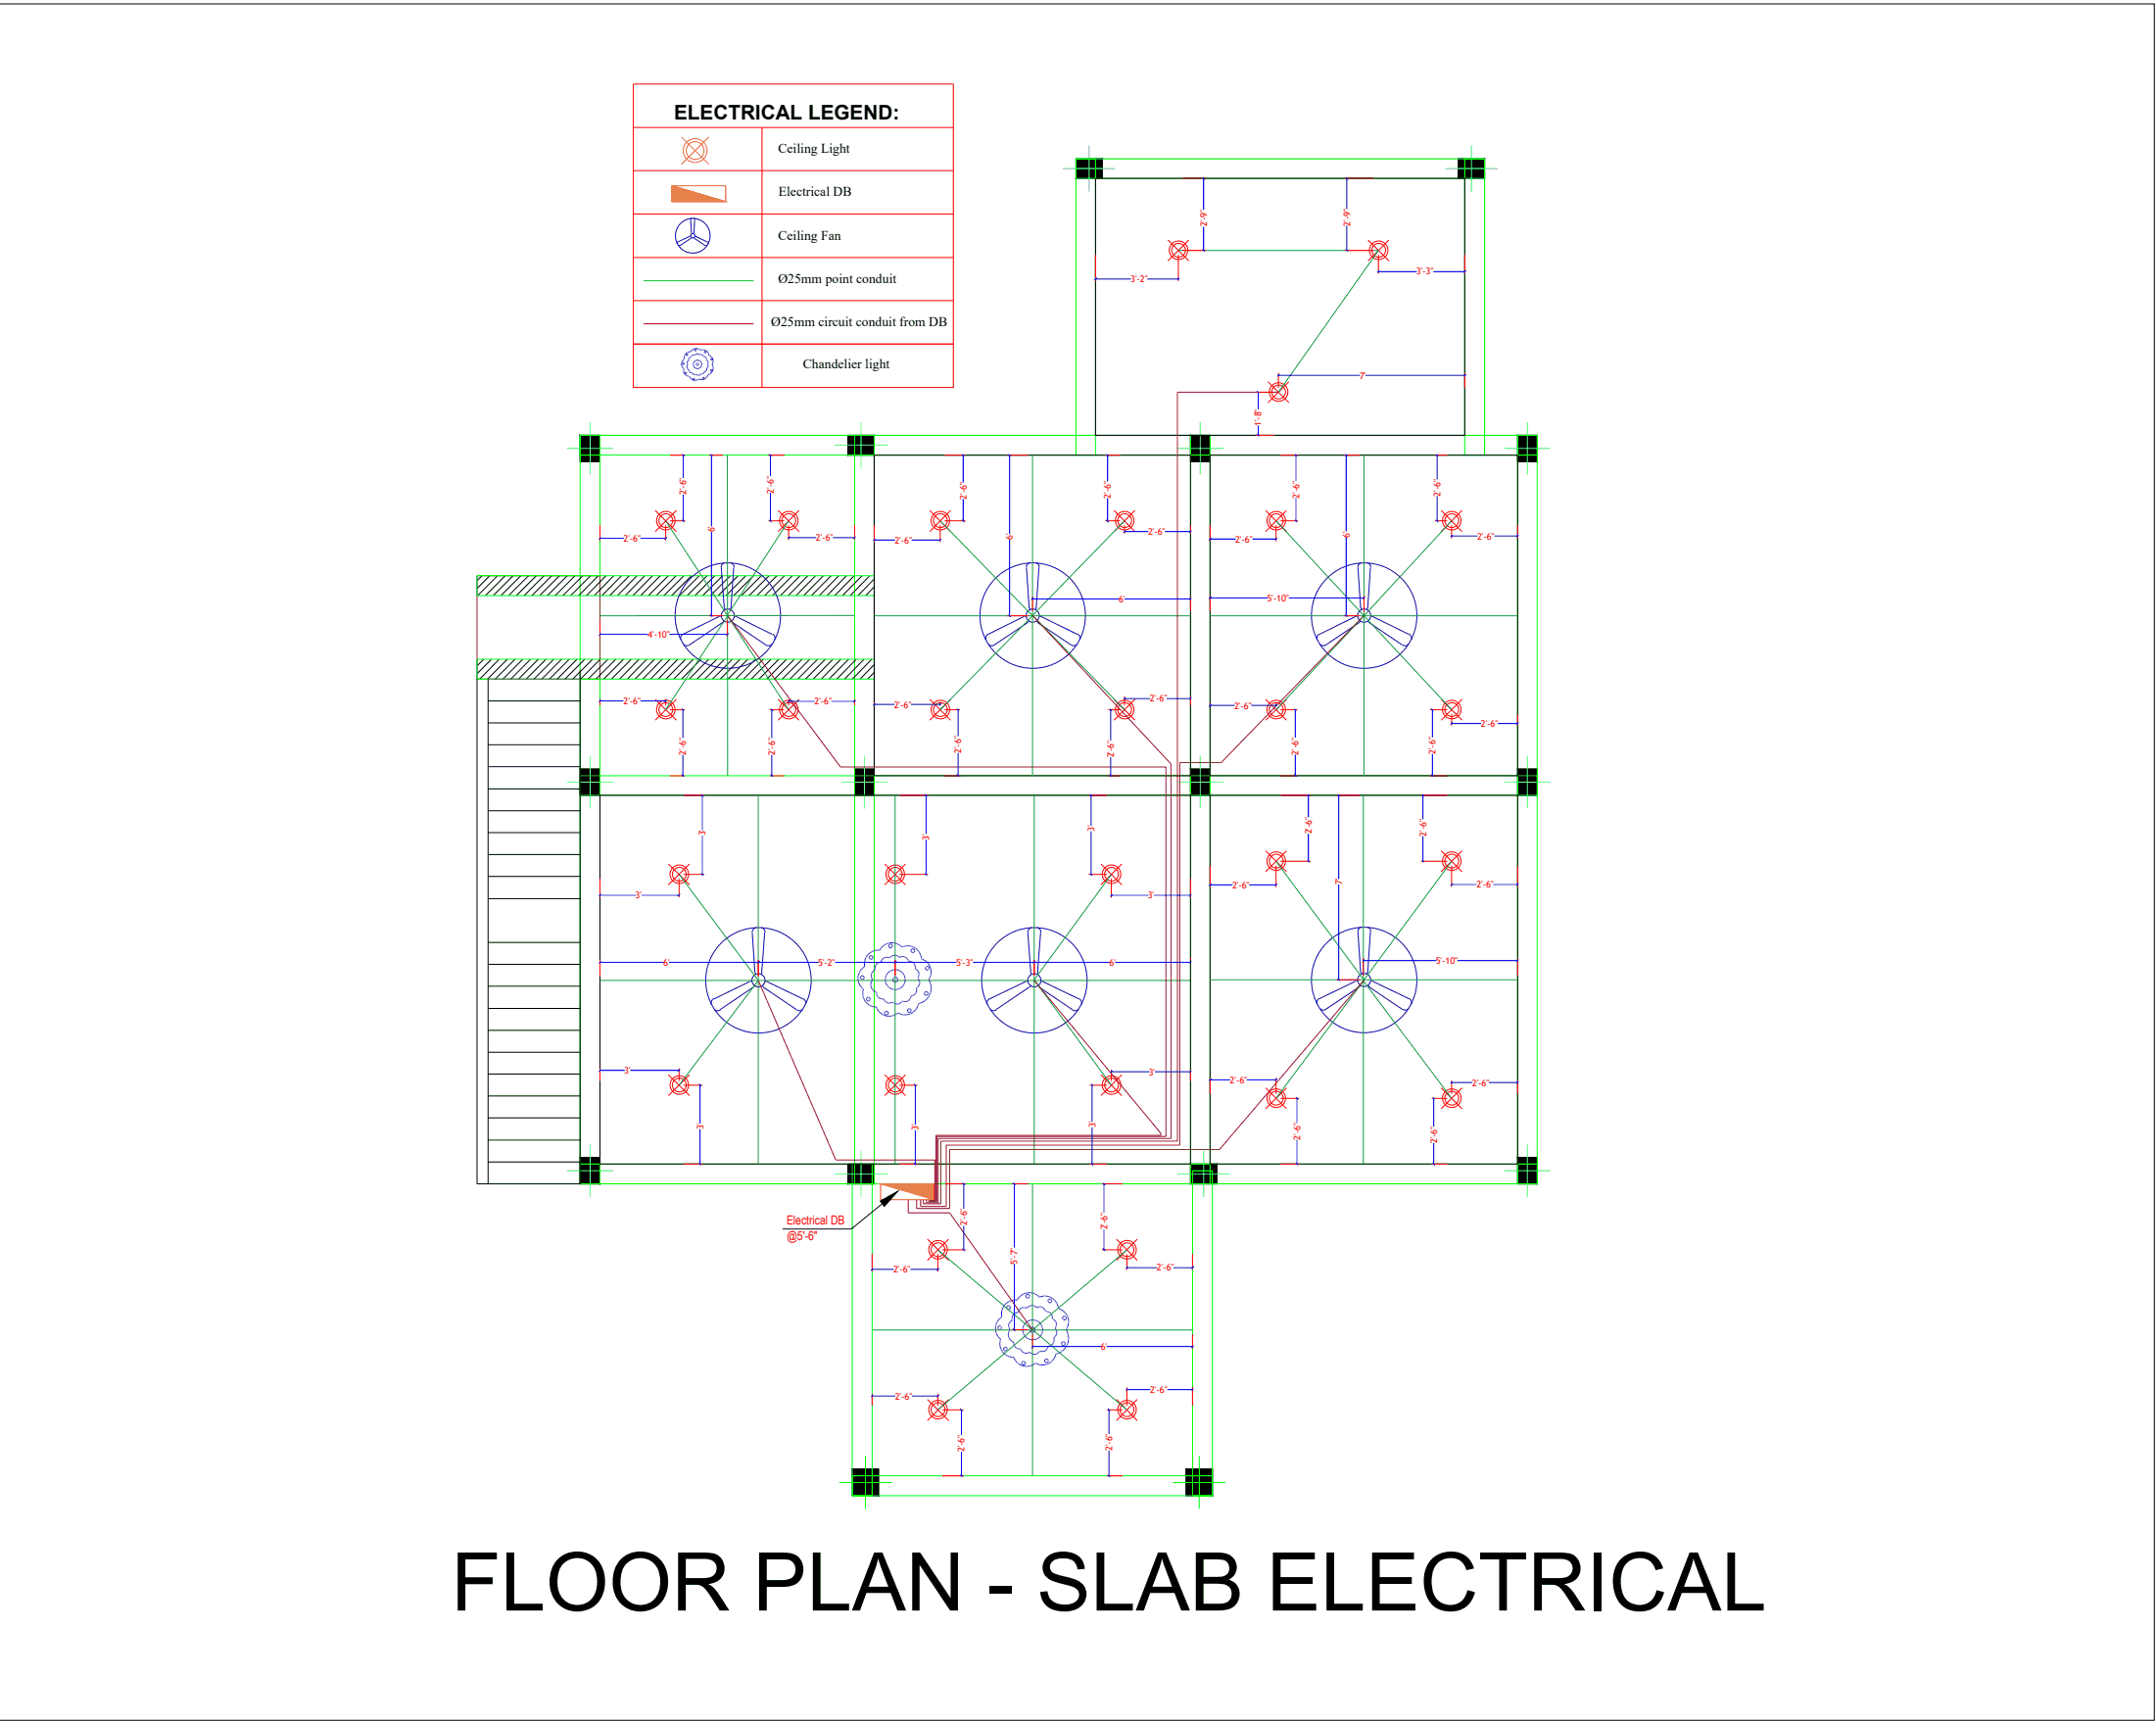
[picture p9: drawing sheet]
<svg xmlns="http://www.w3.org/2000/svg" width="135mm" height="108mm" viewBox="0 0 135 108" stroke-linecap="round" stroke-linejoin="round" font-family="sans-serif">
<!-- layer: 0 -->
<g fill="#000" stroke="#000" stroke-width=".06">
<path d="M67.6 11.2h1.7v-1.2zM67.6 10h1.7l-1.7 1.2z"/>
<path d="M91.6 11.2h1.7v-1.2zM91.6 10h1.7l-1.7 1.2z"/>
<path d="M36.4 27.4l1.3 1.6v-1.6zM36.4 27.4l1.3 1.6h-1.3z"/>
<path d="M53.3 28.6h1.6v-1.2zM53.3 27.4h1.6l-1.6 1.2z"/>
<path d="M74.8 27.4l1.2 1.6v-1.6zM74.8 27.4l1.2 1.6h-1.2z"/>
<path d="M95.4 27.4l1.2 1.6v-1.6zM95.4 27.4l1.2 1.6h-1.2z"/>
<path d="M36.4 48.3l1.3 1.7v-1.7zM36.4 48.3l1.3 1.7h-1.3z"/>
<path d="M53.7 48.3l1.2 1.7v-1.7zM53.7 48.3l1.2 1.7h-1.2z"/>
<path d="M74.8 48.3l1.2 1.7v-1.7zM74.8 48.3l1.2 1.7h-1.2z"/>
<path d="M95.4 48.3l1.2 1.7v-1.7zM95.4 48.3l1.2 1.7h-1.2z"/>
<path d="M36.4 72.8l1.3 1.6v-1.6zM36.4 72.8l1.3 1.6h-1.3z"/>
<path d="M53.3 74.4h1.6v-1.2zM53.3 73.2h1.6l-1.6 1.2z"/>
<path d="M74.8 74.4h1.7v-1.2zM74.8 73.2h1.7l-1.7 1.2z"/>
<path d="M95.4 72.8l1.2 1.6v-1.6zM95.4 72.8l1.2 1.6h-1.2z"/>
<path d="M53.6 92.3l1.6 1.7v-1.7zM53.6 92.3l1.6 1.7h-1.6z"/>
<path d="M74.5 92.3l1.7 1.7v-1.7zM74.5 92.3l1.7 1.7h-1.7z"/>
</g>
<g fill="none" stroke="#000" stroke-width=".06">
<path d="M0 .2h135.4v107.9h-135.4M67.6 10h1.7v1.2h-1.7zM68.8 11.2h23.2v16.2h-23.2zM91.6 10h1.7v1.2h-1.7zM36.4 27.4h1.3v1.6h-1.3zM53.3 27.4h1.6v1.2h-1.6zM54.9 28.6h19.9v20.2h-19.9zM74.8 27.4h1.2v1.6h-1.2zM76 28.6h19.4v20.2h-19.4zM95.4 27.4h1.2v1.6h-1.2zM30 42.7v31.7h6.4M30.7 42.7v31.7"/>
<path d="M30.7 59.2h5.7M30.7 56.5h5.7M30.7 55.1h5.7M30.7 53.7h5.7M30.7 52.3h5.7M30.7 51h5.7M30.7 49.6h5.7M30.7 48.2h5.7M30.7 46.8h5.7M30.7 45.4h5.7M30.7 44.1h5.7M36.4 48.3h1.3v1.7h-1.3z"/>
<path d="M36.4 42.1v32.3M37.7 50h37.1v23.2h-37.1zM53.7 48.3h1.2v1.7h-1.2zM74.8 48.3h1.2v1.7h-1.2zM76 50h19.4v23.2h-19.4zM95.4 48.3h1.2v1.7h-1.2zM30.7 73h5.7M30.7 71.7h5.7M30.7 70.3h5.7M30.7 68.9h5.7M30.7 67.5h5.7M30.7 66.1h5.7"/>
<path d="M30.7 64.8h5.7M30.7 63.4h5.7M30.7 62h5.7M30.7 60.6h5.7M36.4 72.8h1.3v1.6h-1.3zM53.3 73.2h1.6v1.2h-1.6zM74.8 73.2h1.7v1.2h-1.7zM95.4 72.8h1.2v1.6h-1.2zM53.6 92.3h1.6v1.7h-1.6zM74.5 92.3h1.7v1.7h-1.7z"/>
</g>
<g fill="none" stroke="#0ff" stroke-width=".06">
<path d="M66.8 10.6h3.3M68.4 9.2v2.9M90.8 10.6h3.3M92.5 9.2v2.9M35.6 28.2h2.9M37.1 26.5v3.3M52.5 28h3.3M54.1 26.5v2.9M74 28.2h2.9M75.4 26.5v3.3M94.5 28.2h2.9M96 26.5v3.3"/>
<path d="M35.6 49.2h2.9M37.1 47.5v3.3M52.9 49.2h2.9M54.3 47.5v3.3M74 49.2h2.9M75.4 47.5v3.3M94.5 49.2h2.9M96 47.5v3.3M35.6 73.6h2.9M37.1 71.9v3.3M52.5 73.8h3.3M54.1 72.3v2.9"/>
<path d="M74 73.8h3.3M75.6 72.3v2.9M94.5 73.6h2.9M96 71.9v3.3"/>
</g>
<g fill="none" stroke="#0f0" stroke-width=".06">
<path d="M67.6 10h25.7v1.2h-25.7zM67.6 10h1.2v18.6h-1.2zM92 10h1.3v18.6h-1.3zM30 36.2h24.9v1.2h-24.9zM36.4 27.4h1.3v47h-1.3zM36.4 27.4h60.2v1.2h-60.2zM53.7 27.4h1.2v47h-1.2zM74.8 27.4h1.2v47h-1.2zM95.4 27.4h1.2v47h-1.2zM30 41.4h24.9v1.3h-24.9zM36.4 48.8h60.2v1.2h-60.2zM36.4 73.2h60.2v1.2h-60.2z"/>
<path d="M53.6 73.2h1.2v20.8h-1.2zM74.9 73.6h1.3v20.4h-1.3zM52.7 93.2h3.3M53.6 92.8h22.6v1.2h-22.6zM54.4 91.5v3.3M73.7 93.2h3.3M75.4 91.5v3.3"/>
</g>
<path d="M30 36.2h7.7v6.5h-7.7zM45.7 38.7l7.1 9.5h20.5v23.2h-14.4v4.1h-.5v-.1M64.9 38.7l8.7 9.3v23.6h-14.7v4h-.7v-.2M80.3 24.7h-6.3v47h-14.9v4h-1.1v-.3M85.7 38.7l-9 9.2h-2.6v24.1h-14.6v3.8h-1.7v-.4M47.6 61.6l4.9 11.3h6.2v2.6l-.2-.1M57.1 75.4v.8h2.6l5.2 7.4M65 61.6l7.9 9.6v.2h-14.1v4.1h-.4v-.1M85.7 61.6l-9.1 10.7h-16.9v3.7h-2.1v-.6" fill="none" stroke="#991b1e" stroke-width=".06"/>
<!-- layer: hatch -->
<g fill="none" stroke="#000" stroke-width=".06">
<path d="M30.3 36.2l-.3 .3M30.8 36.2l-.8 .8M31.3 36.2l-1.3 1.2M31.7 36.2l-1.2 1.2M32.2 36.2l-1.2 1.2M32.7 36.2l-1.2 1.2M33.2 36.2l-1.2 1.2M33.7 36.2l-1.3 1.2M34.2 36.2l-1.3 1.2M34.7 36.2l-1.3 1.2M35.2 36.2l-1.3 1.2M35.6 36.2l-1.2 1.2"/>
<path d="M36.1 36.2l-1.2 1.2M36.6 36.2l-1.2 1.2M37.1 36.2l-1.2 1.2M37.6 36.2l-1.2 1.2M38.1 36.2l-1.2 1.2M38.6 36.2l-1.3 1.2M39.1 36.2l-1.3 1.2M39.5 36.2l-1.2 1.2M40 36.2l-1.2 1.2M40.5 36.2l-1.2 1.2M41 36.2l-1.2 1.2M41.5 36.2l-1.2 1.2"/>
<path d="M42 36.2l-1.3 1.2M42.5 36.2l-1.3 1.2M43 36.2l-1.3 1.2M43.5 36.2l-1.3 1.2M43.9 36.2l-1.2 1.2M44.4 36.2l-1.2 1.2M44.9 36.2l-1.2 1.2M45.4 36.2l-1.2 1.2M45.9 36.2l-1.3 1.2M46.4 36.2l-1.3 1.2M46.9 36.2l-1.3 1.2M47.3 36.2l-1.2 1.2"/>
<path d="M47.8 36.2l-1.2 1.2M48.3 36.2l-1.2 1.2M48.8 36.2l-1.2 1.2M49.3 36.2l-1.3 1.2M49.8 36.2l-1.3 1.2M50.3 36.2l-1.3 1.2M50.8 36.2l-1.3 1.2M51.2 36.2l-1.2 1.2M51.7 36.2l-1.2 1.2M52.2 36.2l-1.2 1.2M52.7 36.2l-1.2 1.2M53.2 36.2l-1.2 1.2"/>
<path d="M53.7 36.2l-1.2 1.2M54.2 36.2l-1.3 1.2M54.7 36.2l-1.3 1.2M54.9 36.4l-1 1M54.9 36.9l-.5 .5M54.9 37.4h.1M30.4 41.4l-.4 .5M30.9 41.4l-.9 .9M31.4 41.4l-1.3 1.3M31.9 41.4l-1.3 1.3M32.4 41.4l-1.3 1.3M32.9 41.4l-1.3 1.3"/>
<path d="M33.3 41.4l-1.2 1.3M33.8 41.4l-1.2 1.3M34.3 41.4l-1.2 1.3M34.8 41.4l-1.3 1.3M35.3 41.4l-1.3 1.3M35.8 41.4l-1.3 1.3M36.3 41.4l-1.3 1.3M36.7 41.4l-1.2 1.3M37.2 41.4l-1.2 1.3M37.7 41.4l-1.2 1.3M38.2 41.4l-1.2 1.3M38.7 41.4l-1.3 1.3"/>
<path d="M39.2 41.4l-1.3 1.3M39.7 41.4l-1.3 1.3M40.2 41.4l-1.3 1.3M40.6 41.4l-1.2 1.3M41.1 41.4l-1.2 1.3M41.6 41.4l-1.2 1.3M42.1 41.4l-1.2 1.3M42.6 41.4l-1.2 1.3M43.1 41.4l-1.3 1.3M43.6 41.4l-1.3 1.3M44 41.4l-1.2 1.3M44.5 41.4l-1.2 1.3"/>
<path d="M45 41.4l-1.2 1.3M45.5 41.4l-1.2 1.3M46 41.4l-1.2 1.3M46.5 41.4l-1.2 1.3M47 41.4l-1.3 1.3M47.5 41.4l-1.3 1.3M48 41.4l-1.3 1.3M48.5 41.4l-1.3 1.3M48.9 41.4l-1.2 1.3M49.4 41.4l-1.2 1.3M49.9 41.4l-1.2 1.3M50.4 41.4l-1.3 1.3"/>
<path d="M50.9 41.4l-1.3 1.3M51.4 41.4l-1.3 1.3M51.9 41.4l-1.3 1.3M52.3 41.4l-1.2 1.3M52.8 41.4l-1.2 1.3M53.3 41.4l-1.2 1.3M53.8 41.4l-1.2 1.3M54.3 41.4l-1.2 1.3M54.8 41.4l-1.2 1.3M54.9 41.8l-.9 .9M54.9 42.3l-.4 .4"/>
</g>
<!-- layer: 0 -->
<path d="M30.7 42.7h5.7" fill="none" stroke="#636466" stroke-width=".06"/>
<!-- layer: Fan -->
<g fill="none" stroke="#0000b8" stroke-width=".06">
<path d="M42.6 15.4h.1M43.4 13.8l.1 .9M43.4 14.8l-.8 .4v.1M43.4 15l-.7 .4M43.5 14.9l-.1 .1M43.5 14.7h.1M43.5 13.7l-.1 .1M43.6 13.7l.1 .1M43.6 14.7h.1M43.6 14.9l.7 .5M43.6 13.8v.9M43.7 14.8h.1"/>
<path d="M43.7 14.9l.8 .3v.1M44.4 15.4h-.1M42.9 39.9h-.1v.3M45.2 38.7l-2.3 1.2M45.3 38.7h-.1M45.4 39.1l-2.1 1.4M45.5 39l-.1 .1M45.5 38.2l.1 .1M45.6 35.4h-.2l-.1 .3 .2 2.5M45.9 35.4h.1l.1 .3-.2 2.5M45.9 38.2v.1M46 39v.1"/>
<path d="M46 39.1l2.1 1.4M46.1 38.7h.2M46.2 38.7l2.3 1.2M48.5 39.9h.2v.3M62.1 39.9h-.1v.3M64.3 38.7l-2.2 1.2M64.5 38.7h-.1M64.6 39l-2.1 1.5M64.7 38.2v.1M64.7 35.4h-.1l-.1 .3 .2 2.5M65.1 35.4h.1l.1 .3M65.1 38.2l-.1 .1"/>
<path d="M65.2 39v.1M65.2 39.1l2.1 1.4M65.3 35.7l-.2 2.5M65.3 38.7h.1M65.4 38.7l2.3 1.2M67.7 39.9h.1v.3M82.9 39.9h-.1v.3M85.2 38.7l-2.3 1.2M85.3 38.7h-.1M85.5 39l-2.2 1.5M85.5 38.2l.1 .1M85.6 35.4h-.2l-.1 .3 .2 2.5"/>
<path d="M85.9 35.4h.1l.1 .3M85.9 38.2v.1M86 39v.1M86 39.1l2.1 1.4M86.1 35.7l-.2 2.5M86.1 38.7h.2M86.2 38.7l2.3 1.2h.1l.1 .3M42.9 40.5l.3 .1 .1-.1M47.5 58.3l-.1 .1-.1 .2 .1 2.5M47.8 58.3l.2 .1 .1 .2-.2 2.5M48.5 40.5l-.2 .1-.2-.1M62.1 40.5l.3 .1 .1-.1"/>
<path d="M64.8 58.3l-.2 .2v.1l.2 2.6M65.2 58.3l.1 .1 .1 .2M65.4 58.6l-.2 2.5M67.7 40.5l-.3 .1-.1-.1M82.9 40.5l.3 .1 .1-.1M85.3 58.6l.3 2.6M85.6 58.3h-.2l-.1 .3M85.9 58.3h.1l.1 .3M86.1 58.6l-.2 2.6M88.5 40.5l-.2 .1-.2-.1M44.9 63.4l.2 .1h.2M47.2 61.7l-2.4 1.1-.1 .1v.2"/>
<path d="M47.4 61.9l-2.2 1.6M47.5 61.1v.1M47.9 61.1l-.1 .1M47.9 61.9l.1 .2 2.1 1.4h.1l.3-.1M48.1 61.7l2.4 1.1 .1 .1v.2M62.2 62.8l-.1 .1-.1 .2M64.5 61.7l-2.3 1.1M64.6 61.7h-.1M64.7 62.1l-2.1 1.4h-.1l-.3-.1M64.7 61.9v.2M65.2 61.1v.1M65.3 61.9v.2l2.1 1.4h.1l.3-.1"/>
<path d="M65.4 61.7l2.4 1.1 .1 .1v.2M82.9 62.8h-.1v.3M82.9 63.4l.3 .1 .1-.1M85.2 61.7l-2.3 1.1M85.3 61.6h-.1M85.5 61.9l-2.2 1.6M86 61.9v.1M86 62l2.1 1.5M86.1 61.6h.2M86.2 61.7l2.3 1.1h.1l.1 .3M88.5 63.4l-.2 .1-.2-.1"/>
<circle cx="43.5" cy="14.8" r="1.09"/>
<circle cx="43.5" cy="14.8" r=".14"/>
<circle cx="45.7" cy="38.7" r="3.3"/>
<circle cx="45.7" cy="38.7" r=".41"/>
<circle cx="64.9" cy="38.7" r="3.3"/>
<circle cx="64.9" cy="38.7" r=".41"/>
<circle cx="85.7" cy="38.7" r="3.3"/>
<circle cx="85.7" cy="38.7" r=".41"/>
<circle cx="47.7" cy="61.6" r="3.3"/>
<circle cx="47.7" cy="61.6" r=".41"/>
<circle cx="65" cy="61.6" r="3.3"/>
<circle cx="65" cy="61.6" r=".41"/>
<circle cx="85.7" cy="61.6" r="3.3"/>
<circle cx="85.7" cy="61.6" r=".41"/>
</g>
<!-- layer: ELECTRICAL LAYOUT -->
<g fill="none" stroke="#7f00ff" stroke-width=".06">
<path d="M43 23.2a.37 .37 0 0 0 .3 .5 .37 .37 0 0 0 .6 .1 .38 .38 0 0 0 .6-.2M43.2 22.9a.22 .22 0 0 0 .1 .4l.1 .1 .3 .1M43.3 22.7l-.1 .1v.1M44 22.3l-.2-.1-.3 .1-.2 .2v.2M44 22.3h.1l.1 .1M44 23.5l-.1 .1-.1-.1M44.2 22.4l.1 .1 .1 .1M44.4 22.6l.1 .1v.2M44.4 23.1v.2l-.2 .2h-.2M44.4 22.9l.1 .1-.1 .1M44.5 22.3a.37 .37 0 0 0-.5-.3 .37 .37 0 0 0-.6 .1 .39 .39 0 0 0-.4 .5 .38 .38 0 0 0 0 .6M44.5 22.3a.37 .37 0 0 1 .2 .6 .43 .43 0 0 1-.2 .7"/>
<path d="M55.3 59.7a.86 .86 0 0 0-1 1.1M56.7 59.5a.86 .86 0 0 0-1.4 .2M56.7 59.5a.86 .86 0 0 1 1.2 .7M54.3 62.2a.86 .86 0 0 0 .8 1.1M54.3 60.8a.86 .86 0 0 0-.1 1.4M54.8 61.6a.5 .5 0 0 0 .3 .8M55 61a.37 .37 0 0 0-.2 .6M55.1 62.4a.36 .36 0 0 0 .4 .4 .37 .37 0 0 0 .6 .2M55.9 60.2a.37 .37 0 0 0-.5 .3 .37 .37 0 0 0-.4 .5M55.9 60.2a.37 .37 0 0 1 .6 0 .36 .36 0 0 1 .6 .2 .38 .38 0 0 1 .4 .5M56.7 62.9a.37 .37 0 0 1-.6 .1M57.5 60.9a.37 .37 0 0 1 .2 .6"/>
<path d="M57.7 61.5a.37 .37 0 0 1-.1 .6 .38 .38 0 0 1-.4 .5 .37 .37 0 0 1-.5 .3M57.9 60.3a.86 .86 0 0 1 .4 1.3M58.4 61.6a1.01 1.01 0 0 1-.7 1.5 .86 .86 0 0 1-1.3 .6 .86 .86 0 0 1-1.3-.4M63.5 83.6a.49 .49 0 0 0 .2 .8 .38 .38 0 0 0 .4 .4 .38 .38 0 0 0 .6 .2 .37 .37 0 0 0 .6-.1M64.5 82.2a.37 .37 0 0 0-.5 .3 .37 .37 0 0 0-.4 .5 .39 .39 0 0 0-.1 .6M64.5 82.2a.37 .37 0 0 1 .6 0 .36 .36 0 0 1 .6 .2 .38 .38 0 0 1 .4 .5 .37 .37 0 0 1 .2 .6 .39 .39 0 0 1-.1 .6M65.3 81.5a.86 .86 0 0 0-1.4 .2 .86 .86 0 0 0-1 1.1M65.3 81.5a.86 .86 0 0 1 1.2 .8 .85 .85 0 0 1 .5 1.3 1.01 1.01 0 0 1-.7 1.5 .86 .86 0 0 1-1.2 .6 .86 .86 0 0 1-1.4-.4 .87 .87 0 0 1-.8-1.1 .86 .86 0 0 1 .1-1.4M65.8 84.6a.37 .37 0 0 1-.5 .3M66.2 84.1a.37 .37 0 0 1-.3 .5"/>
<circle cx="42.9" cy="22.9" r=".05"/>
<circle cx="43.1" cy="23.5" r=".05"/>
<circle cx="43.2" cy="22.3" r=".05"/>
<circle cx="43.6" cy="23.8" r=".05"/>
<circle cx="43.7" cy="22" r=".05"/>
<circle cx="43.8" cy="22.9" r=".26"/>
<circle cx="43.8" cy="22.9" r=".07"/>
<circle cx="44.2" cy="23.8" r=".05"/>
<circle cx="44.3" cy="22.1" r=".05"/>
<circle cx="44.7" cy="23.3" r=".05"/>
<circle cx="44.7" cy="22.6" r=".05"/>
<circle cx="56" cy="59.5" r=".12"/>
<circle cx="57.4" cy="59.8" r=".12"/>
<circle cx="54.2" cy="61.5" r=".12"/>
<circle cx="54.6" cy="62.8" r=".12"/>
<circle cx="54.7" cy="60.2" r=".12"/>
<circle cx="55.7" cy="63.7" r=".12"/>
<circle cx="56.3" cy="61.6" r=".62"/>
<circle cx="56.3" cy="61.6" r=".16"/>
<circle cx="57.1" cy="63.5" r=".12"/>
<circle cx="58.2" cy="62.4" r=".12"/>
<circle cx="58.3" cy="60.9" r=".12"/>
<circle cx="62.8" cy="83.5" r=".12"/>
<circle cx="63.2" cy="84.8" r=".12"/>
<circle cx="63.4" cy="82.2" r=".12"/>
<circle cx="64.3" cy="85.7" r=".12"/>
<circle cx="64.6" cy="81.5" r=".12"/>
<circle cx="64.9" cy="83.6" r=".62"/>
<circle cx="64.9" cy="83.6" r=".16"/>
<circle cx="65.8" cy="85.5" r=".12"/>
<circle cx="66" cy="81.8" r=".12"/>
<circle cx="66.8" cy="84.5" r=".12"/>
<circle cx="66.9" cy="82.8" r=".12"/>
</g>
<!-- layer: Light -->
<g fill="none" stroke="#f8991e" stroke-width=".06">
<path d="M42.8 8.6l1.7 1.7M44.5 8.6l-1.7 1.7"/>
<circle cx="43.7" cy="9.5" r=".75"/>
<circle cx="43.7" cy="9.5" r=".56"/>
</g>
<!-- layer: Fan -->
<path d="M39.8 5.3h20.1v19.1h-20.1zM39.8 10.7h20.1M39.8 13.5h20.1M39.8 16.2h20.1M39.8 18.9h20.1M39.8 8h20.1M47.9 8v16.4M39.8 21.6h20.1" fill="none" stroke="#f00" stroke-width=".06"/>
<!-- layer: point conduit -->
<path d="M40.4 17.6h6.9" fill="none" stroke="#00b800" stroke-width=".06"/>
<!-- layer: circuit conduit -->
<path d="M40.4 20.4h6.9" fill="none" stroke="#b80000" stroke-width=".06"/>
<!-- layer: El.-DB -->
<g fill="#ff7f00" stroke="#ff7f00" stroke-width=".06">
<path d="M42.2 11.7l3.4 1h-3.4z"/>
<path d="M55.3 74.4h3.4v1z"/>
</g>
<path d="M42.2 11.7h3.4v1h-3.4zM42.2 11.7l3.4 1M55.3 74.4h3.4v1h-3.4z" fill="none" stroke="#ff7f00" stroke-width=".06"/>
<!-- layer: electrical -->
<g fill="none" stroke="#f00" stroke-width=".06">
<path d="M73.4 15.1l1.3 1.3M74.7 15.1l-1.3 1.3M86 15.1l1.3 1.3M87.3 15.1l-1.3 1.3M41.2 32.1l1.3 1.3M42.5 32.1l-1.3 1.3M48.9 32.1l1.3 1.3M50.2 32.1l-1.3 1.3M58.4 32.1l1.3 1.3M59.7 32.1l-1.3 1.3M70 32.1l1.3 1.3M71.3 32.1l-1.3 1.3"/>
<path d="M79.5 32.1l1.3 1.3M79.7 24l1.3 1.3M80.8 32.1l-1.3 1.3M81 24l-1.3 1.3M90.6 32.1l1.3 1.3M91.9 32.1l-1.3 1.3M41.2 44l1.3 1.3M42 54.3l1.3 1.3M42.5 44l-1.3 1.3M43.3 54.3l-1.3 1.3M48.9 44l1.3 1.3M50.2 44l-1.3 1.3"/>
<path d="M55.6 54.3l1.3 1.3M56.9 54.3l-1.3 1.3M58.4 44l1.3 1.3M59.7 44l-1.3 1.3M69.2 54.3l1.3 1.3M70 44l1.3 1.3M70.5 54.3l-1.3 1.3M71.3 44l-1.3 1.3M79.5 44l1.3 1.3M79.5 53.5l1.3 1.3M80.8 44l-1.3 1.3M80.8 53.5l-1.3 1.3"/>
<path d="M90.6 44l1.3 1.3M90.6 53.5l1.3 1.3M91.9 44l-1.3 1.3M91.9 53.5l-1.3 1.3M42 67.6l1.3 1.3M43.3 67.6l-1.3 1.3M55.6 67.6l1.3 1.3M56.9 67.6l-1.3 1.3M58.3 77.9l1.3 1.3M59.6 77.9l-1.3 1.3M69.2 67.6l1.3 1.3M70.1 77.9l1.4 1.3"/>
<path d="M70.5 67.6l-1.3 1.3M71.5 77.9l-1.4 1.3M79.5 68.4l1.3 1.3M80.8 68.4l-1.3 1.3M90.6 68.4l1.3 1.3M91.9 68.4l-1.3 1.3M58.3 88l1.3 1.3M59.6 88l-1.3 1.3M70.1 88l1.4 1.3M71.5 88l-1.4 1.3"/>
<circle cx="74.1" cy="15.7" r=".43"/>
<circle cx="74.1" cy="15.7" r=".58"/>
<circle cx="86.6" cy="15.7" r=".43"/>
<circle cx="86.6" cy="15.7" r=".58"/>
<circle cx="41.8" cy="32.7" r=".43"/>
<circle cx="41.8" cy="32.7" r=".58"/>
<circle cx="49.6" cy="32.7" r=".43"/>
<circle cx="49.6" cy="32.7" r=".58"/>
<circle cx="59.1" cy="32.7" r=".43"/>
<circle cx="59.1" cy="32.7" r=".58"/>
<circle cx="70.7" cy="32.7" r=".43"/>
<circle cx="70.7" cy="32.7" r=".58"/>
<circle cx="80.2" cy="32.7" r=".43"/>
<circle cx="80.2" cy="32.7" r=".58"/>
<circle cx="80.3" cy="24.6" r=".43"/>
<circle cx="80.3" cy="24.6" r=".58"/>
<circle cx="91.2" cy="32.7" r=".43"/>
<circle cx="91.2" cy="32.7" r=".58"/>
<circle cx="41.8" cy="44.6" r=".43"/>
<circle cx="41.8" cy="44.6" r=".58"/>
<circle cx="42.7" cy="55" r=".43"/>
<circle cx="42.7" cy="55" r=".58"/>
<circle cx="49.6" cy="44.6" r=".43"/>
<circle cx="49.6" cy="44.6" r=".58"/>
<circle cx="56.3" cy="55" r=".43"/>
<circle cx="56.3" cy="55" r=".58"/>
<circle cx="59.1" cy="44.6" r=".43"/>
<circle cx="59.1" cy="44.6" r=".58"/>
<circle cx="69.8" cy="55" r=".43"/>
<circle cx="69.8" cy="55" r=".58"/>
<circle cx="70.7" cy="44.6" r=".43"/>
<circle cx="70.7" cy="44.6" r=".58"/>
<circle cx="80.2" cy="54.1" r=".43"/>
<circle cx="80.2" cy="44.6" r=".43"/>
<circle cx="80.2" cy="54.1" r=".58"/>
<circle cx="80.2" cy="44.6" r=".58"/>
<circle cx="91.2" cy="44.6" r=".43"/>
<circle cx="91.2" cy="54.1" r=".43"/>
<circle cx="91.2" cy="44.6" r=".58"/>
<circle cx="91.2" cy="54.1" r=".58"/>
<circle cx="42.7" cy="68.2" r=".43"/>
<circle cx="42.7" cy="68.2" r=".58"/>
<circle cx="56.3" cy="68.2" r=".43"/>
<circle cx="56.3" cy="68.2" r=".58"/>
<circle cx="58.9" cy="78.6" r=".43"/>
<circle cx="58.9" cy="78.6" r=".58"/>
<circle cx="69.8" cy="68.2" r=".43"/>
<circle cx="69.8" cy="68.2" r=".58"/>
<circle cx="70.8" cy="78.6" r=".43"/>
<circle cx="70.8" cy="78.6" r=".58"/>
<circle cx="80.2" cy="69" r=".43"/>
<circle cx="80.2" cy="69" r=".58"/>
<circle cx="91.2" cy="69" r=".43"/>
<circle cx="91.2" cy="69" r=".58"/>
<circle cx="58.9" cy="88.6" r=".43"/>
<circle cx="58.9" cy="88.6" r=".58"/>
<circle cx="70.8" cy="88.6" r=".43"/>
<circle cx="70.8" cy="88.6" r=".58"/>
</g>
<!-- layer: 0 -->
<g fill="none" stroke="#139b48" stroke-width=".06">
<path d="M74 15.7h12.6M86.6 15.7l-6.3 9M41.8 32.7l3.9 6-3.9 5.9M45.7 28.6v20.2M49.6 32.7l-3.9 6 3.9 5.9M53.7 38.7h-16M54.9 38.7h19.9M59.1 32.7l5.8 6M64.9 28.6v20.2M64.9 38.7l-5.8 5.9M64.9 38.7l5.8 5.9M70.7 32.7l-5.8 6"/>
<path d="M76 38.7h19.4M80.2 32.7l5.5 6M85.7 28.6v20.2M85.7 38.7l-5.5 5.9M85.7 38.7l5.5 5.9M91.2 32.7l-5.5 6M42.7 55l4.9 6.6-4.9 6.6M47.6 50v23.2M56.2 50v23.2M65 50v23.2M69.8 55l-4.8 6.6 4.8 6.6M80.2 54.1l5.5 7.5-5.5 7.4"/>
<path d="M85.7 50v23.2M91.2 54.1l-5.5 7.6 5.5 7.3M37.7 61.6h37.1M58.9 78.6l6 5 5.9-5M64.9 74.4v18.4M76 61.6h19.4M54.8 83.6h20.1M58.9 88.6l6-5 5.9 5"/>
</g>
<!-- layer: EX-WALL -->
<path d="M55.3 75.5l1.1-.6-.8 .9z" fill="#000" stroke="#000" stroke-width=".06"/>
<path d="M55.4 75.7l-1.9 1.6h-4.3" fill="none" stroke="#000" stroke-width=".06"/>
<!-- layer: 0 -->
<g fill="none" stroke="#f00" stroke-width=".06">
<path d="M68.8 16v1.7M74 16v1.7M74.3 15.7h1.5M74.3 11.2h1.5M84.5 15.7h1.8M84.5 11.2h1.8M86.6 16v1.2M92 16v1.2M37.7 33v1M37.7 39v1M41.8 33v1M42.1 32.7h1"/>
<path d="M42.1 28.6h1M44.6 28.6h.8M44.6 38.7h.8M45.7 39v1M48.3 32.7h1M48.3 28.6h1M49.6 33v.9M53.7 33v.9M54.9 33v1.1M59.1 33v1.1M59.4 32.7h1.3M59.4 28.6h1.3"/>
<path d="M63.3 28.6h1.3M63.3 38.7h1.3M64.9 37.5v.9M69.4 32.7h1M69.4 28.6h1M70.7 33v.5M74.8 33v.5M74.8 37.5v.9M76 33v1M76 37.4v1M78.9 24.7h1.2M78.9 27.4h1.2"/>
<path d="M80.2 33v1M80.3 23.4v1M80.5 32.7h1.1M80.5 28.6h1.1M84.5 28.6h.9M84.5 38.7h.9M85.7 37.4v1.1M90.2 32.7h.7M90.2 28.6h.7M91.2 33v.8M92 23.4v1M95.4 33v.8"/>
<path d="M37.7 43.9v.4M37.7 55.2v1.2M41.8 43.9v.4M42.1 44.6h.9M42.1 48.8h.9M42.7 55.2v1.2M42.9 55h1.4M42.9 50h1.4M48.4 44.6h.9M48.4 48.8h.9M49.6 44v.3M53.7 44v.3"/>
<path d="M54.9 44.1v.2M56.5 55h1.8M56.5 50h1.8M59.1 44.1v.2M59.4 44.6h.9M59.4 48.8h.9M68.4 55h1.2M68.4 50h1.2M69.6 44.6h.8M69.6 48.8h.8M69.8 55.2v1.2M70.7 43.8v.5"/>
<path d="M74.8 43.8v.5M74.8 55.2v1.2M76 44.2v.1M76 54.4v1.4M80.2 44.2v.1M80.2 54.4v1.4M80.5 44.6h1M80.5 48.8h1M80.5 50h1.9M80.5 54.1h1.9M84 50h1.4M89.3 50h1.6"/>
<path d="M89.3 54.1h1.6M89.9 44.6h1M89.9 48.8h1M91.2 44.9v.7M91.2 54.4v1.3M95.4 44.9v.7M95.4 54.4v1.3M37.7 60.3v1.1M37.7 67.2v.7M42.7 67.2v.7M42.9 68.2h1.2M42.9 73.2h1.2"/>
<path d="M47.6 60.3v1.1M54.8 78.8v1.1M56.2 60.3v1M56.5 68.2h1.1M56.5 73.2h1.1M58.9 78.8v1.1M59.2 78.6h1.5M59.4 74.4h1.3M63.6 74.4h1M65 60.3v1M68.5 68.2h1.1M68.5 73.2h1.1"/>
<path d="M69.2 78.6h1.3M69.2 74.4h1.3M69.8 67.2v.7M70.8 78.8v1M74.8 60.2v.1M74.8 67.2v.7M74.9 78.8v1M76 67.7v1.1M80.2 67.7v1.1M80.5 73.2h1.1M80.5 69h1.1M84 61.6h1.4"/>
<path d="M85.7 60.2v1.1M90 73.2h.9M90 69h.9M91.2 67.9v.9M95.4 60.2v1.1M95.4 67.9v.9M54.8 87.6v.7M58.9 87.6v.7M59.2 88.6h1.3M59.2 92.8h1.3M63.6 83.6h1M64.9 83.9v.9"/>
<path d="M69.6 88.6h.9M69.6 92.8h.9M70.8 87.2v1.1M74.9 83.9v.9M74.9 87.2v1.1"/>
</g>
<g fill="none" stroke="#00f" stroke-width=".06">
<path d="M68.8 17.5h2.3M72.1 17.5h1.9M75.6 11.2v2M75.6 14.2v1.5M84.6 11.2v1.9M84.6 14.2v1.5M86.6 17.1h2.4M90.1 17.1h1.9M37.7 33.8h1.5M37.7 39.9h3M40.2 33.8h1.6M42.1 39.9h3.6"/>
<path d="M42.9 28.6v1.4M42.9 31.1v1.6M44.7 28.6v4.5M44.7 33.4v5.3M48.4 28.6v1.3M48.4 31v1.7M49.6 33.8h1.7M52.3 33.8h1.4M54.9 33.9h1.3M57.3 33.9h1.8M60.5 28.6v1.7M60.5 31.4v1.3"/>
<path d="M63.4 28.6v5M63.4 33.9v4.8M64.9 37.6h5.4M69.6 28.6v1.7M69.6 31.3v1.4M70.7 33.4h1.5M70.7 37.6h4.1M73.2 33.4h1.6M76 33.9h1.6M76 37.6h3.7M78.7 33.9h1.5M79.1 24.7v1"/>
<path d="M79.1 26.7v.7M80.3 23.6h5.1M81 37.6h4.7M81.4 28.6v1.6M81.4 31.3v1.4M84.6 28.6v4.8M84.6 33.8v4.9M85.8 23.6h6.2M90.3 28.6v1.5M90.3 31.2v1.5M91.2 33.7h1.6M93.9 33.7h1.5"/>
<path d="M37.7 44.1h1.5M37.7 56.3h2.3M40.2 44.1h1.6M40.3 56.3h2.4M42.9 44.6v1.8M42.9 47.4v1.4M44.1 50v2.2M44.1 52.5v2.5M48.5 44.6v1.8M48.5 47.4v1.4M49.6 44.1h1.6M52.2 44.1h1.5"/>
<path d="M54.9 44.3h1.3M57.2 44.3h1.9M58.2 50v2.4M58.2 52.8v2.2M60.2 44.6v1.7M60.2 47.3v1.5M68.6 50v1.9M68.6 52.3v2.7M69.8 44.6v2M69.8 47.6v1.2M69.8 56.3h2.4M70.7 43.9h1.6"/>
<path d="M72.5 56.3h2.3M73.3 43.9h1.5M76 44.3h1.6M76 55.6h1.4M78.5 55.6h1.7M78.6 44.3h1.6M81.4 44.6v1.8M81.4 47.4v1.4M82.2 50v1.4M82.2 52.4v1.7M84.1 50v5.3M84.1 55.6v6"/>
<path d="M89.4 50v1.5M89.4 52.5v1.6M90 44.6v1.7M90 47.4v1.4M91.2 45.5h1.9M91.2 55.6h1.6M93.8 55.6h1.6M94.1 45.5h1.3M37.7 60.5h4M37.7 67.3h1.6M39.6 67.3h3.1M42 60.5h9.4"/>
<path d="M44 68.2v2.4M44 71v2.2M52.5 60.5h7.6M54.8 79.8h1.4M57.2 79.8h1.7M57.5 68.2v2.5M57.5 71v2.2M60.6 74.4v1.6M60.6 77v1.6M61.1 60.5h8.6M63.7 74.4v4M63.7 79.5v4.1"/>
<path d="M68.6 68.2v2.3M68.6 70.9v2.3M69.4 74.4v1.8M69.4 77.3v1.3M69.8 67.4h2.4M70.1 60.5h4.7M70.8 79.7h1.9M72.6 67.4h2.2M73.7 79.7h1.2M76 67.9h1.3M78.3 67.9h1.9M81.5 69v1.6"/>
<path d="M81.5 71.6v1.6M85.7 60.4h4.6M90.1 69v1.8M90.1 71.9v1.3M91.2 68h1.3M91.6 60.4h3.8M93.6 68h1.8M54.8 87.7h1.5M57.3 87.7h1.6M60.4 88.6v1.6M60.4 91.3v1.5M64.9 84.6h4.3"/>
<path d="M69.5 84.6h5.4M69.7 88.6v1.5M69.7 91.2v1.6M70.8 87.3h1.5M73.3 87.3h1.6"/>
</g>
<!-- layer: grid -->
<g fill="none" stroke="#00f" stroke-width=".06">
<path d="M68.9 17.5l-.1 .1M74.1 17.5l-.1 .1M75.6 15.7l.1 .1M75.6 11.1l.1 .2M84.6 15.7l.1 .1M84.6 11.1l.1 .2M86.7 17l-.2 .1M92.1 17l-.1 .1M37.8 33.8l-.2 .1M37.8 39.8l-.2 .2M41.9 33.8l-.1 .1M42.9 32.7l.1 .1"/>
<path d="M42.9 28.5l.1 .2M44.6 38.6l.2 .2M44.6 28.5l.2 .2M45.8 39.8l-.2 .2M48.3 32.7l.2 .1M48.3 28.5l.2 .2M49.6 33.7l-.1 .2M53.8 33.7l-.2 .2M55 33.9l-.1 .1M59.1 33.9l-.1 .1M60.5 32.7l.1 .1M60.5 28.5l.1 .2"/>
<path d="M63.4 38.6l.1 .2M63.4 28.5l.1 .2M64.9 37.6l-.1 .1M69.5 32.7l.2 .1M69.5 28.5l.2 .2M70.7 33.4l-.1 .1M74.9 33.4l-.2 .1M74.9 37.6l-.2 .1M76.1 33.8l-.1 .2M76.1 37.5l-.1 .1M79 24.6l.1 .1M79 27.3l.1 .1"/>
<path d="M80.2 33.8l-.1 .2M80.4 23.5l-.1 .2M81.4 32.7l.1 .1M81.4 28.5l.1 .2M84.5 38.6l.2 .2M84.5 28.5l.2 .2M85.8 37.5l-.2 .1M90.2 28.5l.2 .2M90.2 32.7l.2 .1M91.3 33.6l-.2 .2M92.1 23.5l-.1 .2M95.4 33.6l-.1 .2"/>
<path d="M37.8 44l-.2 .1M37.8 56.2l-.2 .1M41.9 44l-.1 .1M42.7 56.2l-.1 .1M42.8 44.5l.2 .2M42.8 48.7l.2 .1M44 54.9l.2 .1M44 49.9l.2 .2M48.4 44.5l.2 .2M48.4 48.7l.2 .1M49.6 44l-.1 .1M53.8 44l-.2 .1"/>
<path d="M55 44.2l-.1 .1M58.1 54.9l.2 .1M58.1 49.9l.2 .2M59.1 44.2l-.1 .1M60.1 44.5l.2 .2M60.1 48.7l.2 .1M68.5 54.9l.1 .1M68.5 49.9l.1 .2M69.7 44.5l.1 .2M69.7 48.7l.1 .1M69.9 56.2l-.1 .2M70.7 43.8l-.1 .2"/>
<path d="M74.9 43.8l-.2 .2M74.9 56.2l-.2 .2M76.1 44.3l-.1 .1M76.1 55.6l-.1 .1M80.2 44.3l-.1 .1M80.2 55.6l-.1 .1M81.3 44.5l.1 .2M81.3 48.7l.1 .1M82.1 54.1l.2 .1M82.1 49.9l.2 .2M84.1 49.9l.1 .2M89.3 54.1l.2 .1"/>
<path d="M89.3 49.9l.2 .2M89.9 44.5l.2 .2M89.9 48.7l.2 .1M91.3 45.4l-.2 .1M91.3 55.5l-.2 .2M95.4 45.4l-.1 .1M95.4 55.5l-.1 .2M37.8 60.4l-.2 .2M37.8 67.2l-.2 .2M42.7 67.2l-.1 .2M43.9 68.1l.1 .2M43.9 73.1l.1 .2"/>
<path d="M47.7 60.4l-.1 .2M54.9 79.7l-.2 .2M56.3 60.4l-.1 .2M57.4 68.1l.2 .2M57.4 73.1l.2 .2M59 79.7l-.1 .2M60.5 78.5l.1 .1M60.5 74.4l.1 .1M63.6 74.4l.2 .1M65 60.4l-.1 .2M68.6 68.1l.1 .2M68.6 73.1l.1 .2"/>
<path d="M69.3 78.5l.1 .1M69.3 74.4l.1 .1M69.9 67.3l-.1 .1M70.9 79.6l-.2 .1M74.9 60.4l-.2 .2M74.9 67.3l-.2 .1M75 79.6l-.1 .1M76.1 67.8l-.1 .1M80.2 67.8l-.1 .1M81.4 69l.2 .1M81.4 73.1l.2 .2M84.1 61.5l.1 .2"/>
<path d="M85.7 60.3l-.1 .1M90 69l.1 .1M90 73.1l.1 .2M91.3 68l-.2 .1M95.4 68l-.1 .1M95.4 60.3l-.1 .1M54.9 87.7l-.2 .1M59 87.7l-.1 .1M60.3 88.6l.2 .1M60.3 92.7l.2 .1M63.6 83.5l.2 .2M64.9 84.6l-.1 .1"/>
<path d="M69.6 88.6l.1 .1M69.6 92.7l.1 .1M70.9 87.3l-.2 .1M75 84.6l-.1 .1M75 87.3l-.1 .1"/>
</g>
<text font-size="5.1" x="28.3" y="101.2">FLOOR PLAN - SLAB ELECTRICAL</text>
<text font-size="1.3" x="42.4" y="7.5">ELECTRICAL LEGEND:</text>
<g font-size=".8">
<text x="48.9" y="9.6">Ceiling Light</text>
<text x="48.9" y="15.1">Ceiling Fan</text>
<text x="48.9" y="17.8">Ø25mm point conduit</text>
<text x="48.9" y="12.3">Electrical DB</text>
<text x="48.5" y="20.5">Ø25mm circuit conduit from DB</text>
<text x="50.5" y="23.1">Chandelier light</text>
</g>
<g font-size=".8" fill="#f00">
<text x="49.4" y="77">Electrical DB</text>
<text x="49.4" y="77.9">@5'-6&quot;</text>
</g>
<g font-size=".6" fill="#f00">
<text x="71" y="17.7">3'-2&quot;</text>
<text x="75.8" y="14.2" transform="rotate(-90 75.8 14.2)">2'-9&quot;</text>
<text x="84.8" y="14.2" transform="rotate(-90 84.8 14.2)">2'-9&quot;</text>
<text x="89" y="17.3">3'-3&quot;</text>
<text x="85.4" y="23.8">7'</text>
<text x="79.2" y="26.8" transform="rotate(-90 79.2 26.8)">1'-8&quot;</text>
<text x="39.2" y="34.1">2'-6&quot;</text>
<text x="43.1" y="31.1" transform="rotate(-90 43.1 31.1)">2'-6&quot;</text>
<text x="44.9" y="33.5" transform="rotate(-90 44.9 33.5)">6'</text>
<text x="48.6" y="31" transform="rotate(-90 48.6 31)">2'-6&quot;</text>
<text x="51.3" y="34">2'-6&quot;</text>
<text x="56.2" y="34.2">2'-6&quot;</text>
<text x="60.7" y="31.4" transform="rotate(-90 60.7 31.4)">2'-6&quot;</text>
<text x="63.6" y="33.9" transform="rotate(-90 63.6 33.9)">6'</text>
<text x="69.8" y="31.3" transform="rotate(-90 69.8 31.3)">2'-6&quot;</text>
<text x="72.1" y="33.6">2'-6&quot;</text>
<text x="77.6" y="34.1">2'-6&quot;</text>
<text x="81.6" y="31.3" transform="rotate(-90 81.6 31.3)">2'-6&quot;</text>
<text x="84.8" y="33.8" transform="rotate(-90 84.8 33.8)">6'</text>
<text x="90.5" y="31.2" transform="rotate(-90 90.5 31.2)">2'-6&quot;</text>
<text x="92.8" y="33.9">2'-6&quot;</text>
<text x="40.7" y="40.1">4'-10&quot;</text>
<text x="70.3" y="37.8">6'</text>
<text x="79.6" y="37.8">5'-10&quot;</text>
<text x="39.2" y="44.3">2'-6&quot;</text>
<text x="43.1" y="47.4" transform="rotate(-90 43.1 47.4)">2'-6&quot;</text>
<text x="48.7" y="47.5" transform="rotate(-90 48.7 47.5)">2'-6&quot;</text>
<text x="51.2" y="44.3">2'-6&quot;</text>
<text x="56.2" y="44.5">2'-6&quot;</text>
<text x="60.4" y="47.3" transform="rotate(-90 60.4 47.3)">2'-6&quot;</text>
<text x="70" y="47.6" transform="rotate(-90 70 47.6)">2'-6&quot;</text>
<text x="72.2" y="44.1">2'-6&quot;</text>
<text x="77.6" y="44.5">2'-6&quot;</text>
<text x="81.6" y="47.4" transform="rotate(-90 81.6 47.4)">2'-6&quot;</text>
<text x="90.2" y="47.4" transform="rotate(-90 90.2 47.4)">2'-6&quot;</text>
<text x="93" y="45.7">2'-6&quot;</text>
<text x="44.3" y="52.5" transform="rotate(-90 44.3 52.5)">3'</text>
<text x="58.4" y="52.8" transform="rotate(-90 58.4 52.8)">3'</text>
<text x="68.7" y="52.3" transform="rotate(-90 68.7 52.3)">3'</text>
<text x="82.4" y="52.4" transform="rotate(-90 82.4 52.4)">2'-6&quot;</text>
<text x="89.6" y="52.6" transform="rotate(-90 89.6 52.6)">2'-6&quot;</text>
<text x="39.9" y="56.5">3'</text>
<text x="72.1" y="56.5">3'</text>
<text x="77.4" y="55.8">2'-6&quot;</text>
<text x="84.3" y="55.6" transform="rotate(-90 84.3 55.6)">7'</text>
<text x="92.8" y="55.8">2'-6&quot;</text>
<text x="41.7" y="60.7">6'</text>
<text x="51.4" y="60.7">5'-2&quot;</text>
<text x="60.1" y="60.7">5'-3&quot;</text>
<text x="69.7" y="60.7">6'</text>
<text x="90.2" y="60.6">5'-10&quot;</text>
<text x="39.2" y="67.5">3'</text>
<text x="44.2" y="71" transform="rotate(-90 44.2 71)">3'</text>
<text x="57.7" y="71.1" transform="rotate(-90 57.7 71.1)">3'</text>
<text x="68.8" y="70.9" transform="rotate(-90 68.8 70.9)">3'</text>
<text x="72.2" y="67.6">3'</text>
<text x="77.3" y="68.1">2'-6&quot;</text>
<text x="81.7" y="71.6" transform="rotate(-90 81.7 71.6)">2'-6&quot;</text>
<text x="90.3" y="71.9" transform="rotate(-90 90.3 71.9)">2'-6&quot;</text>
<text x="92.5" y="68.3">2'-6&quot;</text>
<text x="60.7" y="77" transform="rotate(-90 60.7 77)">2'-6&quot;</text>
<text x="69.6" y="77.3" transform="rotate(-90 69.6 77.3)">2'-6&quot;</text>
<text x="56.1" y="80">2'-6&quot;</text>
<text x="63.9" y="79.5" transform="rotate(-90 63.9 79.5)">5'-7&quot;</text>
<text x="72.7" y="79.9">2'-6&quot;</text>
<text x="56.2" y="88">2'-6&quot;</text>
<text x="69.2" y="84.9">6'</text>
<text x="72.3" y="87.5">2'-6&quot;</text>
<text x="60.6" y="91.3" transform="rotate(-90 60.6 91.3)">2'-6&quot;</text>
<text x="69.9" y="91.2" transform="rotate(-90 69.9 91.2)">2'-6&quot;</text>
</g>
</svg>
